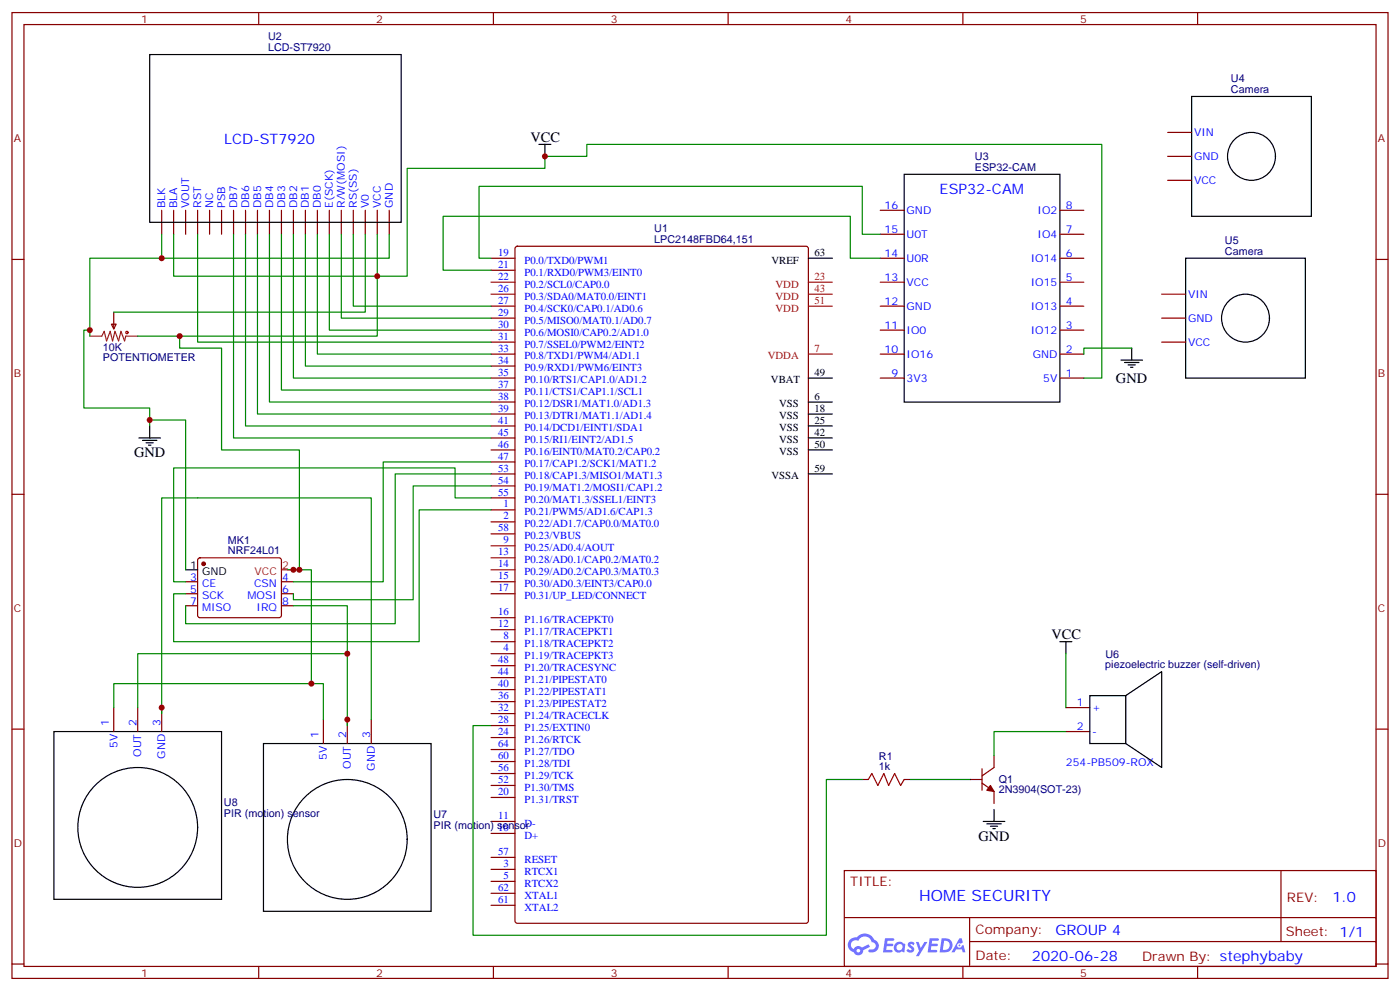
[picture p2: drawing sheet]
<svg xmlns="http://www.w3.org/2000/svg" width="412mm" height="292mm" viewBox="0 0 412 292" stroke-linecap="round" stroke-linejoin="round" font-family="sans-serif">
<g fill="none" stroke="#870000" stroke-width=".35">
<path d="M3.5 3.7h405.4v284.3h-405.4zM7.1 7.2h398.2v277.3h-398.2zM76.2 3.7v3.5M145.3 3.7v3.5M214.5 3.7v3.5M283.6 3.7v3.5M352.8 3.7v3.5M3.5 76.4h3.6M405.3 76.4h3.6M3.5 145.5h3.6M405.3 145.5h3.6M3.5 214.7h3.6"/>
<path d="M405.3 214.7h3.6M248.7 256.3h156.6v28.2h-156.6zM377.3 256.3v20.9M248.7 270.1h156.5M285.6 277.2h119.6M285.6 270.1v14.2M3.5 283.8h3.6M76.2 284.5v3.5M145.3 284.5v3.5M214.5 284.5v3.5M283.6 284.5v3.5M352.8 284.5v3.5"/>
<path d="M405.3 283.8h3.6"/>
</g>
<g fill="#5487ff">
<path d="M267.7 277.5a1.22 1.22 0 0 1 1.7 .2l-.4 .6a.47 .47 0 0 0-.3-.4 .47 .47 0 0 0-.5 .2l.1 .2a1.14 1.14 0 0 1 .8 1.8 1.14 1.14 0 0 1-1.9 0l-.2-.2 .5-.6 .7 .5a.29 .29 0 0 0 .3-.3 .29 .29 0 0 0-.2-.3 1.04 1.04 0 0 1-.6-1.7z"/>
<path d="M260.7 276.2h2.4l.3 .2-.2 .5-1.8 .1-.1 .8h1.5l.3 .4-.3 .4h-1.6l-.2 1.1h1.7l.2 .3-.2 .3-2.6 .1z"/>
<path d="M273.8 276.2h2.4l.3 .2-.1 .5-1.8 .1-.2 .8h1.6l.3 .4-.4 .4-1.6-.1-.1 1.1 1.7 .1 .2 .3-.2 .3-2.6 .1z"/>
<path d="M282.6 276.2h.7l.3 1.3-.6 .3a.69 .69 0 0 0-1 .3 .69 .69 0 0 0 .4 .9 .69 .69 0 0 0 .9-.6l.5-.2 .6 2.2h-.8l-.2-.9h-1.8l-.5 .9h-.8z"/>
<path d="M269.8 277.3h.8l.6 1.8 1.1-1.8h.9l-2.6 4.2h-.8l.9-1.5z"/>
<path d="M277.4 276.2l-.6 4.2h1.3a2.11 2.11 0 0 0 2.5-2.1 2.11 2.11 0 0 0-2.5-2.1zM278.1 277a1.39 1.39 0 0 1 1.7 1.4 1.39 1.39 0 0 1-1.8 1.2h-.3z"/>
<path d="M263.7 277.8a1.54 1.54 0 0 0-.1 2.2 1.54 1.54 0 0 0 2.2 .1l.6 .3 .3-2.3-.2-.3h-.4a1.49 1.49 0 0 0-2.4 0zM264 278.8a.94 .94 0 0 1 1.8 0 .94 .94 0 0 1-1.8 0z"/>
<path d="M250.4 276.6a2.18 2.18 0 0 0 1.1 3.7 1.44 1.44 0 0 0 1.6 .9 1.44 1.44 0 0 0 1.2-1.4l2-1.1-.5-.7-1.9 1a1.47 1.47 0 0 0-2.4 .4 1.39 1.39 0 0 1-.7-1.9 1.39 1.39 0 0 1 2-.5 2.12 2.12 0 0 1 2.2-1.3 2.12 2.12 0 0 1 1.9 1.7 1.14 1.14 0 0 1 1.1 1.4 1.14 1.14 0 0 1-1.7 .7 .43 .43 0 0 0-.5 .4 .43 .43 0 0 0 .4 .5 1.98 1.98 0 0 0 2.5-1.2 1.98 1.98 0 0 0-1.2-2.6 3.1 3.1 0 0 0-5.3-.6l-.9 .1zM252.3 279.9a.55 .55 0 0 1 1.1 0 .55 .55 0 0 1-1.1 0z"/>
<circle cx="282.6" cy="278.3" r=".26"/>
</g>
<g fill="none" stroke="#870000" stroke-width=".35">
<path d="M344 39h7M344 53.1h7M344 46h7M47.6 61.9v7.1M51.2 61.9v7.1M54.7 61.9v7.1M58.2 61.9v7.1M61.7 61.9v7.1M65.3 61.9v7.1M68.8 61.9v7.1M72.3 61.9v7.1M75.8 61.9v7.1"/>
<path d="M79.4 61.9v7.1M82.9 61.9v7.1M86.4 61.9v7.1M90 61.9v7.1M93.5 61.9v7.1M97 61.9v7.1M100.5 61.9v7.1M104.1 61.9v7.1M107.6 61.9v7.1M111.1 61.9v7.1M114.7 61.9v7.1M144.6 79.6h7.1"/>
<path d="M144.6 76h7.1M151.9 72.7l.5-.2h85l.7 .4v198.2l-.4 .7h-85.3l-.7-.4v-198.2zM259.3 76h7M259.3 69h7M259.3 61.9h7M312.2 76h7.1M312.2 69h7.1M312.2 61.9h7.1M32.8 95.4h1.4l-.7 1.4zM33.5 91.9v4.9M144.6 97.2h7.1M144.6 93.7h7.1"/>
<path d="M144.6 90.1h7.1M144.6 86.6h7.1M144.6 83.1h7.1M259.3 97.2h7M259.3 90.1h7M259.3 83.1h7M312.2 97.2h7.1M312.2 90.1h7.1M312.2 83.1h7.1M342.2 93.7h7M342.2 86.6h7M144.6 118.4h7.1"/>
<path d="M144.6 114.8h7.1M144.6 111.3h7.1M144.6 107.8h7.1M144.6 104.2h7.1M144.6 100.7h7.1M259.3 111.3h7M259.3 104.2h7M312.2 111.3h7.1M312.2 104.2h7.1M342.2 100.7h7M144.6 139.5h7.1M144.6 136h7.1"/>
<path d="M144.6 132.5h7.1M144.6 128.9h7.1M144.6 125.4h7.1M144.6 121.9h7.1M144.6 157.2h7.1M144.6 146.6h7.1M144.6 143.1h7.1M144.6 153.6h7.1M144.6 150.1h7.1M54.7 174.8h3.5M54.7 171.3h3.5M54.7 178.3h3.5"/>
<path d="M58.4 164.4l.5-.2h23.3l.5 .2 .2 .5-.1 16.5-.6 .5-23.6-.1-.4-.6v-16.3zM82.9 174.8h3.5M82.9 171.3h3.5M82.9 178.3h3.5M144.6 174.8h7.1M144.6 171.3h7.1M144.6 167.7h7.1M144.6 164.2h7.1M144.6 160.7h7.1M144.6 196h7.1M144.6 199.5h7.1M144.6 181.9h7.1"/>
<path d="M144.6 185.4h7.1M144.6 188.9h7.1M144.6 192.4h7.1M33.5 208.3v7.1M40.6 208.3v7.1M47.6 208.3v7.1M95.2 211.8v7.1M102.3 211.8v7.1M109.4 211.8v7.1M144.6 203h7.1M144.6 206.6h7.1M144.6 210.1h7.1"/>
<path d="M144.6 213.6h7.1M144.6 217.1h7.1M314 215.4h7M314 208.3h7M144.6 220.7h7.1M144.6 224.2h7.1M144.6 227.7h7.1M144.6 231.2h7.1M144.6 234.8h7.1M254 229.5h1.8M266.3 229.5h1.8M285.8 229.5h3.5"/>
<path d="M289.3 230.5l3.5 2.5v3.5M289.3 226.3v6.4M292.8 222.4v3.6l-3.5 2.4M144.6 252.4h7.1M144.6 241.8h7.1M144.6 245.4h7.1M144.6 259.5h7.1M144.6 255.9h7.1M144.6 263h7.1M144.6 266.5h7.1"/>
</g>
<g fill="none" stroke="#000" stroke-width=".35">
<path d="M44.1 16.1h74.1v49.4h-74.1zM351 28.4h35.3v35.3h-35.3zM158.7 42.5h3.6M160.5 42.5v3.5M266.3 51.3h45.9v67.1h-45.9zM238.1 76h7.1M349.2 76h35.3v35.3h-35.3zM238.1 111.3h7.1M238.1 118.4h7.1M330.2 106h6.3M331.3 106.7h4.2M332.3 107.4h2.1"/>
<path d="M333 108.1h.7M333.4 102.5v3.5M40.9 128.9h6.4M42 129.6h4.2M43 130.4h2.2M43.7 131.1h.7M44.1 125.4v3.5M238.1 139.5h7.1M238.1 132.5h7.1M238.1 128.9h7.1M238.1 125.4h7.1M238.1 121.9h7.1"/>
<path d="M54.7 167.7h3.5M312.2 188.9h3.5M314 188.9v3.5M15.9 215.4h49.4v49.4h-49.4zM77.6 218.9h49.4v49.4h-49.4zM321 204.8h10.6v14.1h-10.6zM331.6 204.8l10.6-7.1v28.3l-10.6-7.1M292.8 238.3v3.5M289.6 241.8h6.4M290.7 242.5h4.2M291.7 243.2h2.2M292.5 243.9h.7"/>
<circle cx="368.7" cy="46" r="7.1"/>
<circle cx="366.9" cy="93.7" r="7.1"/>
<circle cx="40.6" cy="243.6" r="17.6"/>
<circle cx="102.3" cy="247.1" r="17.6"/>
</g>
<path d="M238.1 90.1h7.1M238.1 86.6h7.1M238.1 83.1h7.1M238.1 104.2h7.1M82.9 167.7h3.5" fill="none" stroke="#f00" stroke-width=".35"/>
<g fill="#870000" stroke="#870000" stroke-width=".35">
<path d="M291.7 231.2l1.1 1.8-2.1-.3z"/>
<circle cx="60" cy="166" r=".53"/>
</g>
<g fill="none" stroke="#a10000" stroke-width=".35">
<path d="M255.8 229.5l1-1.8 1.8 3.5 1.7-3.5 1.5 3.5 1.7-3.5 1.8 3.5 1-1.7"/>
<circle cx="37.4" cy="97.9" r=".35"/>
</g>
<g fill="none" stroke="#008700" stroke-width=".35">
<path d="M47.6 69v7h67.1v-7M47.6 76h-21.1v23M51.2 69v12.3h59.9v-12.3M58.2 69v31.7h86.4M68.8 69v59.9h75.8M72.3 69v56.4h72.3M75.8 69v52.9h68.8M79.4 69v49.4h65.2M82.9 69v45.8h61.7M86.4 69v42.3h58.2M90 69v38.8h54.6M93.5 69v35.2h51.1"/>
<path d="M97 69v28.2h47.6M100.5 69v24.7h44.1M104.1 69v21.1h40.5M107.6 69v22.9h-74.1M259.3 76h-8.8v-12.3h-120v15.9h14.1M259.3 69h-5.3v-14.1h-112.9v21.1h3.5M26.5 97.2h-1.8v22.9h19.4v5.3M40.6 99h70.5v-17.7h8.8v-31.7h40.6v-3.6h12.4v-3.5h151.7v68.8h-5.3M52.9 99v3.5h12.4v30h22.9v35.2h3.5v33.6M333.4 102.5h-14.1v1.7M44.1 123.6h10.6v44.1M144.6 139.5h-28.2v44.1h-61.7v-5.3"/>
<path d="M144.6 136h-31.7v35.3h-26.5M144.6 143.1h-22.9v33.5h-35.3v-1.8M144.6 146.6h-10.5v-8.8h-82.9v33.5h3.5M144.6 150.1h-21.1v38.8h-72.3v-14.1h3.5M84.7 167.7h3.5M86.4 178.3h15.9v35.3M102.3 192.4h-61.7v15.9M314 192.4v15.9M33.5 208.3v-7h61.7v10.5M47.6 210.1v-63.5h61.8v65.2M144.6 213.6h-5.3v61.7h104.1v-45.8h10.6M314 215.4h-21.2v7"/>
<path d="M268.1 229.5h17.7"/>
</g>
<path d="M26.5 99h3.5l.7-1.5 .7 2.9 1.1-2.9 .7 2.9 .7-2.9 1 2.9 .7-2.9 1.1 2.9 .3-1.4h3.6" fill="none" stroke="#8c2424" stroke-width=".35"/>
<g fill="#c00">
<circle cx="88.2" cy="167.7" r=".88"/>
<circle cx="86.4" cy="167.7" r=".88"/>
<circle cx="102.3" cy="211.8" r=".88"/>
<circle cx="160.5" cy="46" r=".88"/>
<circle cx="47.6" cy="208.3" r=".88"/>
<circle cx="44.1" cy="123.6" r=".88"/>
<circle cx="111.1" cy="81.3" r=".88"/>
<circle cx="47.6" cy="76" r=".88"/>
<circle cx="26.5" cy="97.2" r=".88"/>
<circle cx="52.9" cy="99" r=".88"/>
<circle cx="91.7" cy="201.3" r=".88"/>
<circle cx="102.3" cy="192.4" r=".88"/>
</g>
<text font-size="4.6" fill="#00f" x="270.8" y="265.3">HOME SECURITY</text>
<g font-size="4.2">
<text x="156.3" y="41.8">VCC</text>
<text x="328.7" y="112.7">GND</text>
<text x="39.5" y="134.6">GND</text>
<text x="309.7" y="188.2">VCC</text>
<text x="288.2" y="247.5">GND</text>
</g>
<g font-size="4.2" fill="#00f">
<text x="66" y="42.4">LCD-ST7920</text>
<text x="276.8" y="57.2">ESP32-CAM</text>
<text x="392.5" y="265.6">1.0</text>
<text x="310.9" y="275.1">GROUP 4</text>
<text x="304" y="282.9">2020-06-28</text>
</g>
<g font-size="3.9" fill="#800">
<text x="250.5" y="260.9">TITLE:</text>
<text x="379.1" y="265.6">REV:</text>
<text x="287.4" y="275.1">Company:</text>
<text x="378.7" y="275.7">Sheet: 1/1</text>
<text x="287.4" y="282.8">Date:</text>
<text x="336.4" y="282.8">Drawn By: stephybaby</text>
</g>
<g font-size="3.2" fill="#800">
<text x="41.6" y="6.7">1</text>
<text x="110.8" y="6.7">2</text>
<text x="179.9" y="6.7">3</text>
<text x="249.1" y="6.7">4</text>
<text x="318.2" y="6.7">5</text>
<text x="4.1" y="41.8">A</text>
<text x="405.9" y="41.8">A</text>
<text x="4.1" y="110.9">B</text>
<text x="405.9" y="110.9">B</text>
<text x="4.1" y="180.1">C</text>
<text x="405.9" y="180.1">C</text>
<text x="4.1" y="249.2">D</text>
<text x="405.9" y="249.2">D</text>
<text x="41.6" y="287.5">1</text>
<text x="110.8" y="287.5">2</text>
<text x="179.9" y="287.5">3</text>
<text x="249.1" y="287.5">4</text>
<text x="318.2" y="287.5">5</text>
</g>
<g font-size="3.2" fill="#000080">
<text x="79" y="11.9">U2</text>
<text x="79" y="15">LCD-ST7920</text>
<text x="362.6" y="27.3">Camera</text>
<text x="362.6" y="24.2">U4</text>
<text x="287.2" y="47.1">U3</text>
<text x="287.2" y="50.3">ESP32-CAM</text>
<text x="192.7" y="71.4">LPC2148FBD64,151</text>
<text x="192.7" y="68.3">U1</text>
<text x="360.8" y="71.8">U5</text>
<text x="360.8" y="75">Camera</text>
<text x="30.3" y="106.4">POTENTIOMETER</text>
<text x="30.3" y="103.2">10K</text>
<text x="67.1" y="160.1">MK1</text>
<text x="67.1" y="163">NRF24L01</text>
<text x="325.6" y="196.7">piezoelectric buzzer (self-driven)</text>
<text x="325.6" y="193.7">U6</text>
<text x="258.9" y="226.7">1k</text>
<text x="258.9" y="223.7">R1</text>
<text x="294.2" y="233.6">2N3904(SOT-23)</text>
<text x="294.2" y="230.7">Q1</text>
<text x="66" y="237.2">U8</text>
<text x="66" y="240.4">PIR (motion) sensor</text>
<text x="127.7" y="243.9">PIR (motion) sensorD-</text>
<text x="127.7" y="240.8">U7</text>
</g>
<g font-size="3.2" fill="#00f">
<text x="351.7" y="40">VIN</text>
<text x="351.7" y="47.1">GND</text>
<text x="351.7" y="54.2">VCC</text>
<text x="48.7" y="61.2" transform="rotate(-90 48.7 61.2)">BLK</text>
<text x="52.2" y="61.2" transform="rotate(-90 52.2 61.2)">BLA</text>
<text x="55.7" y="61.2" transform="rotate(-90 55.7 61.2)">VOUT</text>
<text x="59.3" y="61.2" transform="rotate(-90 59.3 61.2)">RST</text>
<text x="62.8" y="61.2" transform="rotate(-90 62.8 61.2)">NC</text>
<text x="66.3" y="61.2" transform="rotate(-90 66.3 61.2)">PSB</text>
<text x="69.8" y="61.2" transform="rotate(-90 69.8 61.2)">DB7</text>
<text x="73.4" y="61.2" transform="rotate(-90 73.4 61.2)">DB6</text>
<text x="76.9" y="61.2" transform="rotate(-90 76.9 61.2)">DB5</text>
<text x="80.4" y="61.2" transform="rotate(-90 80.4 61.2)">DB4</text>
<text x="84" y="61.2" transform="rotate(-90 84 61.2)">DB3</text>
<text x="87.5" y="61.2" transform="rotate(-90 87.5 61.2)">DB2</text>
<text x="91" y="61.2" transform="rotate(-90 91 61.2)">DB1</text>
<text x="94.5" y="61.2" transform="rotate(-90 94.5 61.2)">DB0</text>
<text x="98.1" y="61.2" transform="rotate(-90 98.1 61.2)">E(SCK)</text>
<text x="101.6" y="61.2" transform="rotate(-90 101.6 61.2)">R/W(MOSI)</text>
<text x="105.1" y="61.2" transform="rotate(-90 105.1 61.2)">RS(SS)</text>
<text x="108.7" y="61.2" transform="rotate(-90 108.7 61.2)">V0</text>
<text x="112.2" y="61.2" transform="rotate(-90 112.2 61.2)">VCC</text>
<text x="115.7" y="61.2" transform="rotate(-90 115.7 61.2)">GND</text>
<text x="260.6" y="61.6">16</text>
<text x="267.1" y="63">GND</text>
<text x="305.7" y="63">IO2</text>
<text x="314" y="61.6">8</text>
<text x="260.6" y="68.6">15</text>
<text x="267.1" y="70">U0T</text>
<text x="305.7" y="70">IO4</text>
<text x="314" y="68.6">7</text>
<text x="146.8" y="75.3">19</text>
<text x="154.5" y="77.6">P0.0/TXD0/PWM1</text>
<text x="260.6" y="75.7">14</text>
<text x="267.1" y="77.1">U0R</text>
<text x="303.6" y="77.1">IO14</text>
<text x="314" y="75.7">6</text>
<text x="146.8" y="82.4">22</text>
<text x="146.8" y="78.8">21</text>
<text x="154.5" y="81.1">P0.1/RXD0/PWM3/EINT0</text>
<text x="260.6" y="82.7">13</text>
<text x="314" y="82.7">5</text>
<text x="146.8" y="89.4">27</text>
<text x="146.8" y="85.9">26</text>
<text x="154.5" y="88.2">P0.3/SDA0/MAT0.0/EINT1</text>
<text x="154.5" y="84.7">P0.2/SCL0/CAP0.0</text>
<text x="260.6" y="89.8">12</text>
<text x="267.1" y="84.1">VCC</text>
<text x="303.6" y="84.1">IO15</text>
<text x="314" y="89.8">4</text>
<text x="350" y="87.7">VIN</text>
<text x="146.8" y="93">29</text>
<text x="154.5" y="95.2">P0.5/MISO0/MAT0.1/AD0.7</text>
<text x="154.5" y="91.7">P0.4/SCK0/CAP0.1/AD0.6</text>
<text x="267.1" y="91.2">GND</text>
<text x="303.6" y="91.2">IO13</text>
<text x="350" y="94.7">GND</text>
<text x="146.8" y="100">31</text>
<text x="146.8" y="96.5">30</text>
<text x="154.5" y="98.8">P0.6/MOSI0/CAP0.2/AD1.0</text>
<text x="260.6" y="96.8">11</text>
<text x="267.1" y="98.2">IO0</text>
<text x="303.6" y="98.2">IO12</text>
<text x="314" y="96.8">3</text>
<text x="350" y="101.8">VCC</text>
<text x="146.8" y="107.1">34</text>
<text x="146.8" y="103.5">33</text>
<text x="154.5" y="105.8">P0.8/TXD1/PWM4/AD1.1</text>
<text x="154.5" y="102.3">P0.7/SSEL0/PWM2/EINT2</text>
<text x="260.6" y="103.9">10</text>
<text x="267.1" y="105.3">IO16</text>
<text x="304.2" y="105.3">GND</text>
<text x="314" y="103.9">2</text>
<text x="146.8" y="110.6">35</text>
<text x="154.5" y="112.9">P0.10/RTS1/CAP1.0/AD1.2</text>
<text x="154.5" y="109.4">P0.9/RXD1/PWM6/EINT3</text>
<text x="262.6" y="110.9">9</text>
<text x="267.1" y="112.4">3V3</text>
<text x="307.3" y="112.4">5V</text>
<text x="314" y="110.9">1</text>
<text x="146.8" y="117.7">38</text>
<text x="146.8" y="114.1">37</text>
<text x="154.5" y="119.9">P0.12/DSR1/MAT1.0/AD1.3</text>
<text x="154.5" y="116.4">P0.11/CTS1/CAP1.1/SCL1</text>
<text x="146.8" y="124.7">41</text>
<text x="146.8" y="121.2">39</text>
<text x="154.5" y="123.5">P0.13/DTR1/MAT1.1/AD1.4</text>
<text x="146.8" y="131.8">46</text>
<text x="146.8" y="128.2">45</text>
<text x="154.5" y="130.5">P0.15/RI1/EINT2/AD1.5</text>
<text x="154.5" y="127">P0.14/DCD1/EINT1/SDA1</text>
<text x="146.8" y="135.3">47</text>
<text x="154.5" y="137.6">P0.17/CAP1.2/SCK1/MAT1.2</text>
<text x="154.5" y="134.1">P0.16/EINT0/MAT0.2/CAP0.2</text>
<text x="146.8" y="142.3">54</text>
<text x="146.8" y="138.8">53</text>
<text x="154.5" y="141.1">P0.18/CAP1.3/MISO1/MAT1.3</text>
<text x="146.8" y="145.9">55</text>
<text x="148.3" y="149.4">1</text>
<text x="154.5" y="148.2">P0.20/MAT1.3/SSEL1/EINT3</text>
<text x="154.5" y="144.6">P0.19/MAT1.2/MOSI1/CAP1.2</text>
<text x="148.3" y="152.9">2</text>
<text x="154.5" y="155.2">P0.22/AD1.7/CAP0.0/MAT0.0</text>
<text x="154.5" y="151.7">P0.21/PWM5/AD1.6/CAP1.3</text>
<text x="146.8" y="156.5">58</text>
<text x="148.3" y="160">9</text>
<text x="154.5" y="158.8">P0.23/VBUS</text>
<text x="146.8" y="167">14</text>
<text x="146.8" y="163.5">13</text>
<text x="154.5" y="165.8">P0.28/AD0.1/CAP0.2/MAT0.2</text>
<text x="154.5" y="162.3">P0.25/AD0.4/AOUT</text>
<text x="56" y="170.9">3</text>
<text x="59.5" y="172.7">CE</text>
<text x="74.8" y="172.7">CSN</text>
<text x="83.1" y="170.9">4</text>
<text x="146.8" y="170.6">15</text>
<text x="154.5" y="172.9">P0.30/AD0.3/EINT3/CAP0.0</text>
<text x="154.5" y="169.3">P0.29/AD0.2/CAP0.3/MAT0.3</text>
<text x="56" y="174.4">5</text>
<text x="56" y="178">7</text>
<text x="59.5" y="176.2">SCK</text>
<text x="59.5" y="179.7">MISO</text>
<text x="72.9" y="176.2">MOSI</text>
<text x="75.6" y="179.7">IRQ</text>
<text x="83.1" y="178">8</text>
<text x="83.1" y="174.4">6</text>
<text x="146.8" y="174.1">17</text>
<text x="154.5" y="176.4">P0.31/UP_LED/CONNECT</text>
<text x="146.8" y="181.2">16</text>
<text x="146.8" y="184.7">12</text>
<text x="154.5" y="183.4">P1.16/TRACEPKT0</text>
<text x="148.3" y="188.2">8</text>
<text x="148.3" y="191.7">4</text>
<text x="154.5" y="187">P1.17/TRACEPKT1</text>
<text x="154.5" y="190.5">P1.18/TRACEPKT2</text>
<text x="146.8" y="195.3">48</text>
<text x="154.5" y="197.6">P1.20/TRACESYNC</text>
<text x="154.5" y="194">P1.19/TRACEPKT3</text>
<text x="146.8" y="198.8">44</text>
<text x="146.8" y="202.3">40</text>
<text x="154.5" y="201.1">P1.21/PIPESTAT0</text>
<text x="146.8" y="205.8">36</text>
<text x="146.8" y="209.4">32</text>
<text x="154.5" y="204.6">P1.22/PIPESTAT1</text>
<text x="154.5" y="208.1">P1.23/PIPESTAT2</text>
<text x="317.2" y="208">1</text>
<text x="321.7" y="209.4">+</text>
<text x="32.1" y="213.6" transform="rotate(-90 32.1 213.6)">1</text>
<text x="40.2" y="213.6" transform="rotate(-90 40.2 213.6)">2</text>
<text x="47.3" y="213.6" transform="rotate(-90 47.3 213.6)">3</text>
<text x="146.8" y="212.9">28</text>
<text x="154.5" y="211.7">P1.24/TRACECLK</text>
<text x="154.5" y="215.2">P1.25/EXTIN0</text>
<text x="317.2" y="215">2</text>
<text x="34.6" y="220.3" transform="rotate(-90 34.6 220.3)">5V</text>
<text x="93.8" y="217.1" transform="rotate(-90 93.8 217.1)">1</text>
<text x="102" y="217.1" transform="rotate(-90 102 217.1)">2</text>
<text x="109" y="217.1" transform="rotate(-90 109 217.1)">3</text>
<text x="146.8" y="220">64</text>
<text x="146.8" y="216.4">24</text>
<text x="154.5" y="218.7">P1.26/RTCK</text>
<text x="321.7" y="216.4">-</text>
<text x="41.6" y="222.9" transform="rotate(-90 41.6 222.9)">OUT</text>
<text x="48.7" y="223.4" transform="rotate(-90 48.7 223.4)">GND</text>
<text x="96.3" y="223.8" transform="rotate(-90 96.3 223.8)">5V</text>
<text x="103.4" y="226.4" transform="rotate(-90 103.4 226.4)">OUT</text>
<text x="110.4" y="226.9" transform="rotate(-90 110.4 226.9)">GND</text>
<text x="146.8" y="223.5">60</text>
<text x="146.8" y="227">56</text>
<text x="154.5" y="222.2">P1.27/TDO</text>
<text x="154.5" y="225.8">P1.28/TDI</text>
<text x="314" y="225.6">254-PB509-ROX</text>
<text x="146.8" y="230.5">52</text>
<text x="154.5" y="229.3">P1.29/TCK</text>
<text x="154.5" y="232.8">P1.30/TMS</text>
<text x="146.8" y="234.1">20</text>
<text x="154.5" y="236.4">P1.31/TRST</text>
<text x="146.8" y="241.1">11</text>
<text x="146.8" y="244.7">10</text>
<text x="146.8" y="251.7">57</text>
<text x="154.5" y="246.9">D+</text>
<text x="148.3" y="255.2">3</text>
<text x="154.5" y="254">RESET</text>
<text x="154.5" y="257.5">RTCX1</text>
<text x="146.8" y="262.3">62</text>
<text x="148.3" y="258.8">5</text>
<text x="154.5" y="261.1">RTCX2</text>
<text x="146.8" y="265.8">61</text>
<text x="154.5" y="264.6">XTAL1</text>
<text x="154.5" y="268.1">XTAL2</text>
</g>
<g font-size="3.2">
<text x="227.2" y="77.6">VREF</text>
<text x="239.9" y="75.3">63</text>
<text x="227.1" y="112.9">VBAT</text>
<text x="239.9" y="110.6">49</text>
<text x="229.5" y="119.9">VSS</text>
<text x="239.9" y="117.7">6</text>
<text x="229.5" y="123.5">VSS</text>
<text x="239.9" y="124.7">25</text>
<text x="239.9" y="121.2">18</text>
<text x="229.5" y="130.5">VSS</text>
<text x="229.5" y="127">VSS</text>
<text x="239.9" y="131.8">50</text>
<text x="239.9" y="128.2">42</text>
<text x="229.5" y="134.1">VSS</text>
<text x="227.2" y="141.1">VSSA</text>
<text x="239.9" y="138.8">59</text>
<text x="56" y="167.4">1</text>
<text x="59.5" y="169.2">GND</text>
</g>
<g font-size="3.2" fill="#f00">
<text x="239.9" y="82.4">23</text>
<text x="228.4" y="88.2">VDD</text>
<text x="228.4" y="84.7">VDD</text>
<text x="239.9" y="89.4">51</text>
<text x="239.9" y="85.9">43</text>
<text x="228.4" y="91.7">VDD</text>
<text x="226.2" y="105.8">VDDA</text>
<text x="239.9" y="103.5">7</text>
<text x="83.1" y="167.4">2</text>
<text x="75" y="169.2">VCC</text>
</g>
</svg>
